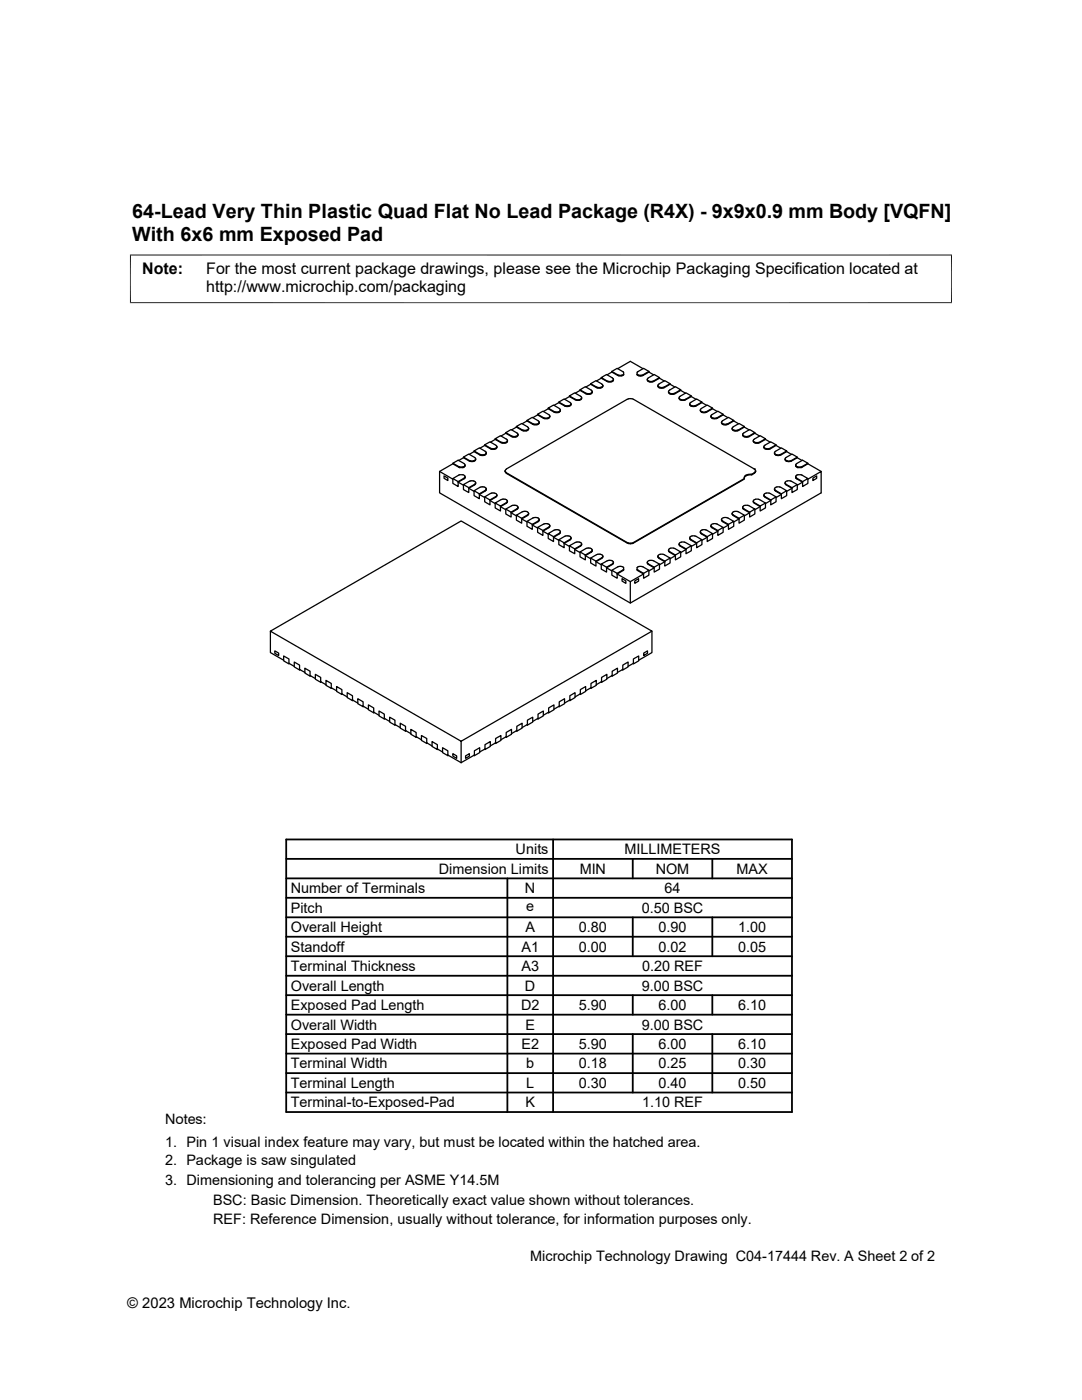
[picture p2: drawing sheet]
<svg xmlns="http://www.w3.org/2000/svg" width="216mm" height="279mm" viewBox="0 0 216 279" stroke-linecap="round" stroke-linejoin="round" font-family="sans-serif">
<g fill="none" stroke="#000" stroke-width=".25">
<path d="M113.6 79.1l-.9 .6M113.6 79v.1l1.4 .8 .7-.1 .3-.1M115.7 77.9l-.9 .6M115.7 77.8v.1l1.6 .8a.63 .63 0 0 0 .9-.5M116 79.5l-.2 .2M116 79.2l-1.3-.8-1.1 .6 1.4 .8 .8-.1M116 79.2l.1 .2M116.1 79.4l-.1 .1M116.1 79.4l-.1 .3M117.7 78.5h-.6M117.9 76.7l-1 .5M117.9 76.6l1.4 .8"/>
<path d="M118.2 78.2l-.2-.3-1.2-.7-1.1 .6 1.4 .7M118.2 78.2l-.5 .3M119.3 77.4h.5M120 75.5l-1 .5M120 75.4v.1l1.1 .6 .9 .1M120.2 76.8l-1.3-.8-1 .6 1.4 .7h.4l.5-.2M120.2 77.2l-.4 .2M120.2 76.8l.1 .1M120.3 76.9l-.1 .2M120.3 76.9v.2M120.3 77.1l-.1 .1M122 76.1h-.6"/>
<path d="M122.1 74.1l1.4 .8h.4l.5-.2M122.1 74.1l1-.6 1.3 .8M122.1 74.3l-1 .5M122.1 74.1v.2l1.4 .7M122.2 76l-.3 .1M122.2 75.4l.2 .3M122.2 76.1l-.3 .1M122.2 75.4l-1.2-.7-1 .7 1.4 .7M122.4 75.7l-.2 .3M122.4 75.7l-.2 .4M123.5 75h.6M124.4 74.3v.5l-.3 .2"/>
<path d="M127.1 74.3v.5l.4 .2M128.1 75h-.6M128.3 73.6l-2.5-1.5-2.5 1.5M129.5 74.1l-1.4 .8h-.5l-.5-.2M129.5 74.1l-1.1-.6-1.3 .8M129.5 74.1v.2l-1.4 .7M129.5 74.3l.9 .5M129.6 76.1h.6M130.2 76.1l1.4-.7-1.1-.7-1.1 .7a.37 .37 0 0 0-.2 .5 .37 .37 0 0 0 .4 .2M131.3 77.1v.1M131.3 76.9v.2M131.3 76.8v.3"/>
<path d="M131.3 77.2l.4 .2M131.3 76.8l1.4-.8 1 .6-1.4 .7h-.7l-.3-.2M131.6 75.4v.1l-1.2 .6-.5 .1a.58 .58 0 0 1-.7-.5M131.6 75.5l.9 .5M132.3 77.4h-.6M133.4 78.2l.2 .4M133.6 78.5h.2M133.6 77.9l1.2-.7 1 .6-1.4 .7M133.6 77.9a.32 .32 0 0 0-.2 .3 .32 .32 0 0 0 .2 .3M133.7 76.6l-1.4 .8M133.7 76.7l1 .5M133.8 78.5h.6"/>
<path d="M135.5 79.4l.1 .3M135.6 79.2v.3M135.6 79.5l.1 .2M135.6 79.2l1.3-.8 1 .6-1.4 .8-.8-.1M135.8 77.9l1 .6M135.8 77.8v.1l-1.2 .7h-1M137.9 79.1l1 .6M137.9 79v.1l-1.4 .8-.7-.1-.2-.1M87.7 94.1v4.3l38.1 22M87.7 94.1l2.7 1.5M88.6 95l.8 .4v.5l-.8-.4zM90.4 92.6l-2.7 1.5"/>
<path d="M90.4 92.5l1.3 .8M90.4 95.5v1l1 .6v-1M91.4 96.2l1.2-.6zM91.4 96.2l1.1 .6M91.7 94.7h.7M91.7 94.8l-1.3 .7 1 .6M91.7 93.2h.7v.1h-.7zM92.4 94.8a.36 .36 0 0 1 .4 .2 .36 .36 0 0 1-.2 .4l-1.2 .7M92.5 91.4l-1 .5M92.5 91.2v.2l1.1 .6 .9 .1M92.5 96.7v1l1 .6v-1M92.6 92.5a.34 .34 0 0 1 .2 .4 .34 .34 0 0 1-.4 .3"/>
<path d="M92.6 92.5l-1.2-.7-1 .7 1.3 .7M92.8 92.8v.3l-.4 .2M92.8 95.1l-.2 .4M94.4 96l.4 .2M94.5 96h-.8l-1.2 .7 1 .6 1.2-.6M94.6 90.1l-1 .6M94.6 97.9v1l1.1 .6v-.9M94.6 90v.1l1.3 .7h.9M94.8 91.7l-.4 .3M94.8 91.4l-1.3-.8-1 .6 1.2 .7 .8 .1M94.8 91.9l-.4 .2M94.8 96.6l-1.3 .9 1.1 .6"/>
<path d="M94.8 96.5l-.1 .1M94.9 91.4v.2M94.9 96.2v.2M94.9 91.6v.1M94.9 91.6v.3M94.9 96.4v.1M94.9 96.4v.2M96.7 88.9l-.9 .6M96.7 88.8v.1l1.4 .8M96.7 99.2v.9l1.1 .7v-1M96.8 97.3l-.8-.1-1.4 .7 1.1 .7 1.1-.7 .2-.3M96.8 97.3l.2 .3"/>
<path d="M97 90.5l-.2 .2M97 90.4l-.2-.3-1.1-.7-1.1 .6 1.4 .8 .8-.1M97 90.4v.1M97 90.4l-.2 .4M97 97.6l-.1 .3-1.2 .8 1 .6M98.1 98.4h.4l.6 .2M98.1 98.4l-1.4 .8 1.1 .6 1.3-.8M98.7 89.5h-.6M98.8 87.7l-.9 .5M98.8 87.6v.1l1.4 .7M99.1 89.3l-.4 .2M99.1 89l-1.3-.8-1.1 .6 1.4 .7"/>
<path d="M99.1 89.4l-.6 .3-.4-.1M99.1 99.1l-1.3 .8 1 .6M99.1 89v.2M99.1 98.7v.1M99.1 98.8v.3M99.1 89.2v.1M99.1 89.3v.1M99.1 98.8v.2M100.2 88.4h.6M100.2 99.6l-1.4 .8 1.1 .6 1.3-.8M100.8 94v.1M100.8 88.3h-.6"/>
<path d="M100.8 99.7h-.6M100.8 94.1l.2 .3M100.8 99.6l.4 .3M100.9 86.5l-.9 .5M100.9 86.3v.2l1.2 .6M101 88.2l-.2 .1M101 88.3l-.2 .1M101 94.3l24.2 14 .6 .1 .6-.1 22.1-12.8v.1l-22.1 12.8-.6 .1-.6-.1-24.2-13.9M101 93.6l24.2-13.9 .6-.2 .6 .2 24.1 13.9M101 87.6l-1.1-.6-1.1 .6 1.4 .7M101 87.6l.3 .3M101 93.6a.37 .37 0 0 0-.2 .4 .37 .37 0 0 0 .2 .3"/>
<path d="M101.2 99.9v.3M101.3 87.9l-.3 .3M101.3 87.9l-.3 .4M102.1 87l.2 .1M102.1 87.1l.2 .1M102.3 87.2h.6M103 85.2l-.9 .6M103 85.1v.1l1.4 .8h.8l.2-.2M103.1 87.1l-.2 .1M103.4 86.7l-.3-.3-1.1-.7-1.1 .6 1.2 .7M103.4 86.7a.76 .76 0 0 1-1.1 .4M103.4 86.7l-.3 .4"/>
<path d="M105.2 84l-1 .6M105.2 83.9l1.1 .8 .5 .1a.58 .58 0 0 0 .8-.5M105.3 85.2l.1 .1M105.3 85.2l-1.2-.7-1.1 .6 1.4 .8 .8-.1 .2-.2M105.4 85.3v.3M105.5 85.6l-.1 .1M105.5 85.5v.1M107.1 84.6h-.5M107.3 82.8l-1 .6M107.3 82.7v.1l1.4 .8M107.6 84.3l-.2-.3-1.2-.7-1 .6 1.4 .7M107.6 84.3l-.5 .3"/>
<path d="M108.7 83.5h.6M109.3 83.4h-.6M109.4 81.6l-1 .5M109.4 81.4v.2l1.4 .7M109.7 83l-.2-.3-1.2-.6-1 .6 1.4 .7M109.7 83l-.4 .4M109.7 83l-.1 .4-.3 .2M110.8 82.3h.6M111.5 80.2l1.1-.6 1.1 .7a.4 .4 0 0 1 .2 .5 .4 .4 0 0 1-.6 .2l-.6-.1zM111.5 80.3l-.9 .6M111.5 80.2l1.2 .8 .5 .1a.58 .58 0 0 0 .7-.5M111.6 82.3h-.2"/>
<path d="M111.8 81.7l-1.4-.9-1 .6 1.4 .8h.7l.3-.2M111.8 82.1l-.2 .1M111.8 81.7v.1M111.8 81.8v.2M111.8 81.8v.3M137.6 80.6l.3 .4M137.8 80.3l1.2-.7 1.1 .6-1.4 .8-.9-.1M137.9 80.3a.3 .3 0 0 0-.3 .3 .3 .3 0 0 0 .3 .3M139.7 81.8l.1 .3M139.8 81.7v.3M139.8 82.1l.2 .1M139.8 81.7l1.3-.9 1.1 .6-1.4 .8h-.7l-.3-.2"/>
<path d="M140 82.3h.2M140.1 80.3l.9 .6M140.1 80.2l-1.3 .9-1-.1M140.8 82.3h-.6M141.8 83v.2M141.9 83.2l.4 .4M142.2 81.6l.9 .5M142.2 81.4v.2l-1.4 .7M142.3 83.4h.6M142.9 83.4l1.4-.7-1.1-.6-1.1 .6a.37 .37 0 0 0-.2 .5 .37 .37 0 0 0 .4 .2M142.9 83.5h-.6M144 84.3l.2 .4"/>
<path d="M144.2 84.6h.2M144.2 84l1.2-.7 1 .6-1.2 .7M144.2 84a.3 .3 0 0 0-.2 .3 .3 .3 0 0 0 .2 .3M144.3 82.8l.9 .6M144.3 82.7v.1l-1.4 .8M144.4 84.6h.6M145.2 84.7l-.6 .1-.4-.1M145.2 84.6h-.2M146.1 85.5v.1M146.1 85.6v.1M146.1 85.3v.3M146.3 85.2l1.2-.7 1 .6-1.4 .8-.7-.1-.2-.2"/>
<path d="M146.3 85.2l-.1 .1M146.4 84l1 .6M146.4 83.9l-1.2 .8M148.2 86.8v.2M148.2 86.7v.1M148.2 86.6v.2M148.3 87l.1 .1M148.3 86.8a.91 .91 0 0 0 .9 .3M148.3 86.6l1.3-.9 1 .6-1.1 .7M148.4 87.1l.3 .1M148.5 85.2l1 .6M148.5 85.1v.1l-1.4 .8h-.7l-.2-.2"/>
<path d="M148.6 95.2l-.1 .2M148.6 95.1l-.1 .4M148.8 95l-.2 .2M149.2 87.2h-.5M149.5 87.1l-.3 .1M149.5 87l-.3 .1M150.3 87.9l.1 .4 .4 .1M150.5 93.6h.1M150.5 94.5l-.5 .3-1.2 .2M150.5 93.6a.37 .37 0 0 1 .3 .4 .37 .37 0 0 1-.3 .3l-.5 .4a1.58 1.58 0 0 0-1.4 .4M150.5 87.6l1.2-.6 1 .6-1.4 .7M150.5 87.6a.37 .37 0 0 0-.2 .5 .37 .37 0 0 0 .5 .2"/>
<path d="M150.6 86.5l1 .5M150.6 86.3v.2l-1.1 .6M150.7 99.7h.6M150.7 88.3h.6M150.8 99.6l-.3 .1M150.8 94.1l-.3 .3M150.8 94v.1M151.3 99.6l1.4 .8-1 .6-1.2-.7a.32 .32 0 0 1-.2-.3 .32 .32 0 0 1 .2-.3M151.3 88.4h-.6M152.4 98.8l.1 .3M152.4 89.2l.1 .2M152.5 98.7v.3"/>
<path d="M152.5 89v.3M152.5 99.1l1.3 .8-1.1 .6M152.5 89.4l.4 .3M152.5 89.3l.4 .2M152.5 89l1.3-.8 1.1 .6-1.4 .7M152.7 87.7l1 .5M152.7 87.6v.1l-1.4 .7M152.9 89.5h.6M152.9 98.4h.7l1.3 .8-1.1 .6-1.3-.8M152.9 98.4l-.4 .2M154.5 97.6l.3 .4M154.6 90.5l.1-.4 1.2-.7 1.1 .6-1.4 .8-.7-.1-.3-.2"/>
<path d="M154.7 97.3a.31 .31 0 0 0-.2 .3 .31 .31 0 0 0 .3 .3M154.7 98l1.2 .7-1 .6M154.8 97.3l.8-.1 1.4 .7-1.1 .7-1.2-.7M154.9 88.9l.9 .6M154.9 99.2v.9l-1.1 .7v-1M154.9 88.8v.1l-1.2 .7h-.8M156.7 96.4v.2M156.7 91.6v.3M156.7 96.2v.3M156.7 91.4v.3M156.7 96.6l1.3 .9-1 .6M156.7 96.5l.2 .1"/>
<path d="M156.7 91.4l1.3-.8 1.1 .6-1.4 .8-.7-.1-.3-.2M156.7 96.2l.3-.2h.7l1.4 .7-1.1 .6-1.1-.6M157 90.1l.9 .6M157 97.9v1l-1.1 .6v-.9M157 90v.1l-1.6 .8a.63 .63 0 0 1-.9-.5M158.8 95.1l.2 .4M158.8 95.1l.1 .3 1.2 .7M158.8 92.8v.3l.4 .2M158.8 92.8l.4 .4M159 95.6l1.1 .6zM159 92.5l1.1-.7 1.1 .7-1.3 .7M159 92.5l-.2 .3"/>
<path d="M159.1 96.7v1l-1.1 .6v-1M159.1 91.2v.2l-1.4 .7h-.7l-.3-.2M159.1 91.4l.9 .5M159.2 94.8l-.4 .3M159.2 94.7h.7M159.9 93.2h-.7v.1h.7M159.9 94.8l1.3 .7-1.1 .6M159.9 93.2v.1M160.1 96.2l-1 .6M161.2 95.6l2.7-1.5v4.3l-38.1 22v-4.3M161.2 92.5l-1.3 .8M161.2 95.5v1l-1.1 .6v-1"/>
<path d="M161.2 92.6l2.7 1.5M162.2 95.4l.8-.4v.5l-.8 .4zM98.8 100.4v1l1.1 .6v-1M100.9 101.6v1l1.1 .6v-1M101.2 100.3l-1.3 .8 1 .6M101.2 100.1v.2M101.3 100v.1M102.1 100.9l-1.2 .7 1.1 .6 1.1-.7 .3-.3M102.3 100.8l-.2 .1M102.9 100.9h-.6M102.9 100.8l.2 .1M103 102.8v1l1.1 .6v-1"/>
<path d="M103.1 100.9l.3 .3M103.4 101.2l-.2 .4-1.2 .7 1 .7M105.2 104.1v.9l1 .6v-1M105.3 102.9l-1.2 .7 1.1 .6M105.4 102.7l-.1 .2M105.4 102.3l-.2-.2h-.8l-1.4 .7 1.1 .6 1.3-.8M105.4 102.3v.3M105.5 102.6l-.1 .1M105.5 102.5v.1M107.3 105.3v.9l1 .6v-.9M107.6 103.7l-.1 .3-1.3 .8 1.1 .6M107.6 103.7a.95 .95 0 0 0-1.3-.3l-1.1 .7 1 .5 1.2-.6"/>
<path d="M107.6 103.7l-.2 .3M108.7 104.5l-1.4 .8 1 .6 1.2-.7 .2-.3M109.3 104.5h-.6M109.3 104.5l.4 .4M109.4 106.5v1l1 .6v-1M109.7 104.9l-.1 .4-1.3 .7 1.1 .6M110.8 105.7l-1.4 .8 1 .6 1.4-.8M111.4 105.7h-.6M111.4 105.7l.2 .1M111.5 107.7l1.2-.7 .5-.1a.47 .47 0 0 1 .6 .1 .47 .47 0 0 1 0 .6l-1.2 .7zM111.5 107.7v1l1.1 .6v-1M111.6 105.8l.2 .2"/>
<path d="M111.8 106.4l-1.4 .8 1.1 .6M111.8 106v.1M111.8 106.1v.3M111.8 106.1v.2M113.6 108.9v1l1.1 .6v-1M113.7 107.8l-1.1 .6 1 .7M113.9 107.3l-.2 .5M115.7 110.2l1.6-.8a.56 .56 0 0 1 .6 0 .56 .56 0 0 1 .2 .5l-1.3 .9zM115.7 110.2v.9l1.1 .6v-.9M116 108.8l-1.3 .9 1 .6M116 108.7l-.2 .2M116 108.4l-.3-.2h-.7l-1.4 .7 1.1 .6 1.1-.6"/>
<path d="M116 108.4l.1 .2M116.1 108.6l-.1 .2M116.1 108.6l-.1 .1M117.9 111.4v1l1 .6v-1M118.2 109.8l-.2 .4-1.2 .7 1.1 .6M119.3 110.6l-1.4 .8 1 .6 1.3-.8M119.8 110.6l.4 .2M119.8 110.6h-.5M120 112.6v1l1 .6v-1M120.2 111.3l-1.3 .8 1.1 .6M120.2 110.8l.1 .2M120.3 111v.1"/>
<path d="M120.3 111.1l-.1 .2M120.3 111l-.1 .1M121.9 111.8l.3 .1M122 111.9h-.8l-1.2 .7 1 .6 1.2-.7 .2-.3M122.1 113.8v1l1 .6v-1M122.2 111.9l.2 .3M122.4 112.2l-.1 .4-1.3 .7 1.1 .6M123.5 113.1l-1.4 .7 1 .6 1.3-.8M124.1 113.1h-.6M124.1 113.1l.3 .2v.5l-1.3 .8 2.7 1.5M124.1 115.5l.8 .4v.5l-.8-.4zM126.7 115.9l.7-.4v.5l-.7 .4z"/>
<path d="M127.5 113.1h.6M127.5 113.1l-.4 .2v.5l1.3 .8-2.6 1.5M128.1 113.1l1.4 .7-1.1 .6-1.3-.8M129.2 112.2l.2 .4M129.4 112.6l1.1 .7-1 .6M129.4 112.5a.39 .39 0 0 1-.2-.5 .39 .39 0 0 1 .6-.2l.6 .1 1.2 .7-1.1 .6-1.1-.7M129.5 113.8v1l-1.1 .6v-1M131.3 111.1v.2M131.3 111v.1M131.3 110.8v.3M131.3 111.3l1.4 .8-1.1 .6M131.6 112.6v1l-1.1 .6v-1"/>
<path d="M131.7 110.6h.6M131.7 110.6l-.4 .2M132.3 110.6l1.4 .8-1 .6-1.4-.8M133.4 109.8l.2 .4M133.6 110.1l1.2 .7 1-.6-1.5-.8a.58 .58 0 0 0-.9 .5l.2 .2M133.6 110.2l1.2 .7-1.1 .6M133.7 111.4v1l-1 .6v-1M135.5 108.6l.1 .2M135.6 108.4v.3M135.6 108.8l1.3 .9-1.1 .6M135.6 108.7l.1 .2M135.6 108.4l.2-.2h.7l1.4 .7-1 .6-1.2-.6"/>
<path d="M135.8 110.2v.9l-1 .6v-.9M137.6 107.3l.3 .5M137.8 107.7l1.2 .6 1.1-.6-1.2-.7-.5-.1a.47 .47 0 0 0-.6 .1 .47 .47 0 0 0 0 .6l.1 .1M137.8 107.8l1.2 .6-1.1 .7M137.9 108.9v1l-1 .6v-1M139.7 106.1l.1 .3M139.8 106v.3M139.8 106.4l1.3 .8-1 .6M140 105.8l-.2 .2M140.1 107.7v1l-1.1 .6v-1M140.2 105.7h.6M140.2 105.7l-.2 .1"/>
<path d="M140.8 105.7l1.4 .8-1.1 .6-1.3-.8M141.8 104.9v.1M141.9 105l.1 .3 1.2 .7-1 .6M142.2 106.5v1l-1.1 .6v-1M142.3 104.5h.6M142.9 104.5l1.4 .8-1.1 .6-1.1-.7a.36 .36 0 0 1-.2-.4 .36 .36 0 0 1 .4-.3M144 103.7l.2 .4M144.2 104.1l1.2 .7-1.1 .6M144.2 104a.39 .39 0 0 1-.2-.6 .39 .39 0 0 1 .6-.1l.6 .1 1.2 .7-1 .5-1.2-.6M144.3 105.3v.9l-1.1 .6v-.9M146.1 102.5v.1M146.1 102.6v.1"/>
<path d="M146.1 102.3v.3M146.2 102.7l.1 .2M146.2 102.3l.2-.2h.7l1.4 .7-1 .6-1.3-.8M146.3 102.9l1.2 .7-1.1 .6M146.4 104.1v.9l-1 .6v-1M148.2 101.4v.1M148.2 101.2v.2M148.2 101.1v.3M148.3 101.5l1.3 .8-1.1 .7M148.4 100.9l-.1 .2M148.5 102.8v1l-1 .6v-1M148.7 100.9h.5"/>
<path d="M148.7 100.8l-.3 .1M149.2 100.8l.3 .1M149.5 100.9l1.1 .7-1 .6-1.3-.8M150.3 100l.1 .4 1.3 .7-1.1 .6M150.6 101.6v1l-1 .6v-1M152.7 100.4v1l-1 .6v-1M54 126v4.2l2.6 1.6M54.8 129.9l.8 .4v.5l-.8-.4zM56.6 130.9l1.1 .6v1l-1.1-.6zM57.7 132.4l1 .6M58.7 132.1l1.1 .6v1l-1.1-.6zM59.8 133.6l1 .6"/>
<path d="M59.9 133.6l-.1 .1M60.8 133.3l1.1 .7v.9l-1.1-.6zM61.9 134.8l1 .6M62 134.9h-.1M62.9 134.6l1.1 .6v1l-1.1-.6zM64 136l1 .7M64.1 136.1l-.1 .1M65 135.8l1.1 .6v1l-1.1-.6zM66.1 137.3l1.1 .6M66.2 137.3l-.1 .1M67.2 137l1 .6v1l-1-.6zM68.2 138.5l1.1 .6"/>
<path d="M68.3 138.5l-.1 .1M69.3 138.2l1 .7v.9l-1-.6zM70.3 139.7l1.1 .6M70.4 139.8h-.1M71.4 139.4l1.1 .7v.9l-1.1-.6zM113.6 139.8h.1M113.7 138.9l1-.7v1l-1 .6zM113.7 139.7l-1.1 .6M115.7 138.5l.1 .1M115.8 137.6l1.1-.6v1l-1.1 .6zM115.8 138.5l-1.1 .6M117.8 137.3l.1 .1"/>
<path d="M117.9 136.4l1.1-.6v1l-1.1 .6zM117.9 137.3l-1 .6M119.9 136.1l.1 .1M120 135.2l1.1-.6v1l-1.1 .6zM120 136l-1 .7M122 134.9h.2M122.2 134l1-.7v1l-1 .6zM122.2 134.8l-1.1 .6M124.2 133.6l.1 .1M124.3 132.7l1-.6v1l-1 .6zM124.3 133.6l-1.1 .6M126.4 131.5l1-.6v1l-1 .6z"/>
<path d="M126.4 132.4l-1.1 .6M128.4 130.3l.8-.4v.5l-.8 .4zM130.1 126v4.2l-2.7 1.6M72.5 140.9l1 .6M72.6 141h-.1M73.5 140.7l1.1 .6v1l-1.1-.7zM74.6 142.1l1 .6M74.7 142.2l-.1 .1M75.6 141.9l1.1 .6v1l-1.1-.6zM76.7 143.4l1 .6M76.8 143.4l-.1 .1M77.7 143.1l1.1 .6v1l-1.1-.6z"/>
<path d="M78.8 144.6l1.1 .6M78.9 144.7h-.1M79.9 144.3l1 .6v1l-1-.6zM80.9 145.8l1.1 .6M81 145.9h-.1M82 145.6l1 .6v1l-1-.7zM83 147l1.1 .6M83.1 147.1l-.1 .1M84.1 146.8l1.1 .6v1l-1.1-.6zM85.2 148.3l1 .6M85.3 148.3l-.1 .1M86.2 148l1.1 .6v1l-1.1-.6z"/>
<path d="M87.3 149.6l.1-.1zM87.3 149.5l1 .6M88.3 149.2l1.1 .6v1l-1.1-.6zM89.4 150.7l2.6 1.5M89.5 150.7l-.1 .1M90.4 150.4l.7 .5v.4l-.7-.4zM92 147.9l38.1-21.9-38.1-22-38 22 38 21.9v4.3M92.9 150.9l.8-.5v.5l-.8 .4zM94.6 150.7l.1 .1M94.7 149.8l1-.6v1l-1 .6zM94.7 150.7l-2.7 1.5M96.7 149.5l.1 .1z"/>
<path d="M96.8 148.6l1-.6v1l-1 .6zM96.8 149.5l-1.1 .6M98.8 148.3l.1 .1M98.9 147.4l1-.6v1l-1 .6zM98.9 148.3l-1.1 .6M100.9 147.1l.1 .1M101 146.2l1.1-.6v.9l-1.1 .7zM101 147l-1.1 .6M103 145.9h.1M103.1 144.9l1.1-.6v1l-1.1 .6zM103.1 145.8l-1 .6M105.1 144.7h.1"/>
<path d="M105.2 143.7l1.1-.6v1l-1.1 .6zM105.2 144.6l-1 .6M107.3 143.4l.1 .1M107.4 142.5l1-.6v1l-1 .6zM107.4 143.4l-1.1 .6M109.4 142.2l.1 .1M109.5 141.3l1-.6v.9l-1 .7zM109.5 142.1l-1.1 .6M111.5 141h.1M111.6 140.1l1-.7v1l-1 .6zM111.6 140.9l-1.1 .6"/>
</g>
<path d="M26 50.8v9.7M189.9 50.8v9.7M189.9 50.9h-164M25.9 60.4h164" fill="none" stroke="#000" stroke-width=".2"/>
<g fill="none" stroke="#000" stroke-width=".36">
<path d="M57.1 179.2h100.9M57.1 175.3h100.9M57.1 171.4h100.9M57.1 167.5h100.9v54.4h-100.9zM101.2 175.3v46.6M110.4 167.5v54.4M126.3 171.4v3.9M142.1 171.4v3.9M57.1 186.9h100.9M57.1 183.1h100.9M57.1 198.6h100.9M57.1 194.7h100.9"/>
<path d="M57.1 190.8h100.9M126.3 183.1v7.7M126.3 198.6v3.9M142.1 183.1v7.7M142.1 198.6v3.9M57.1 214.2h100.9M57.1 206.4h100.9M57.1 202.5h100.9M57.1 210.3h100.9M57.1 218h100.9M126.3 206.4v11.6M142.1 206.4v11.6"/>
</g>
<g font-size="3.9">
<text x="26.4" y="43.5">64-Lead Very Thin Plastic Quad Flat No Lead Package (R4X) - 9x9x0.9 mm Body [VQFN]</text>
<text x="26.4" y="48.1">With 6x6 mm Exposed Pad</text>
</g>
<g font-size="3.2">
<text x="28.4" y="54.7">Note:</text>
<text x="41.1" y="58.3">http://www.microchip.com/packaging</text>
<text x="41.1" y="54.7">For the most current package drawings, please see the Microchip Packaging Specification located at</text>
</g>
<g font-size="2.9">
<text x="102.9" y="170.5">Units</text>
<text x="124.6" y="170.5">MILLIMETERS</text>
<text x="58" y="178.3">Number of Terminals</text>
<text x="87.6" y="174.4">Dimension Limits</text>
<text x="104.8" y="178.3">N</text>
<text x="115.7" y="174.4">MIN</text>
<text x="130.8" y="174.4">NOM</text>
<text x="132.6" y="178.3">64</text>
<text x="147" y="174.4">MAX</text>
<text x="58" y="182.2">Pitch</text>
<text x="105" y="181.9">e</text>
<text x="128" y="182.2">0.50 BSC</text>
<text x="58" y="186">Overall Height</text>
<text x="58" y="189.9">Standoff</text>
<text x="104.1" y="189.9">A1</text>
<text x="104.8" y="186">A</text>
<text x="115.5" y="186">0.80</text>
<text x="115.5" y="189.9">0.00</text>
<text x="131.4" y="186">0.90</text>
<text x="131.4" y="189.9">0.02</text>
<text x="147.3" y="186">1.00</text>
<text x="147.3" y="189.9">0.05</text>
<text x="58" y="193.8">Terminal Thickness</text>
<text x="58" y="197.7">Overall Length</text>
<text x="104.1" y="193.8">A3</text>
<text x="104.8" y="197.7">D</text>
<text x="128" y="197.7">9.00 BSC</text>
<text x="128.1" y="193.8">0.20 REF</text>
<text x="58" y="201.6">Exposed Pad Length</text>
<text x="104" y="201.6">D2</text>
<text x="115.5" y="201.6">5.90</text>
<text x="131.4" y="201.6">6.00</text>
<text x="147.3" y="201.6">6.10</text>
<text x="58" y="205.5">Overall Width</text>
<text x="58" y="209.4">Exposed Pad Width</text>
<text x="104" y="209.4">E2</text>
<text x="104.8" y="205.5">E</text>
<text x="115.5" y="209.4">5.90</text>
<text x="128" y="205.5">9.00 BSC</text>
<text x="131.4" y="209.4">6.00</text>
<text x="147.3" y="209.4">6.10</text>
<text x="58" y="213.2">Terminal Width</text>
<text x="105" y="213.2">b</text>
<text x="115.5" y="213.2">0.18</text>
<text x="131.4" y="213.2">0.25</text>
<text x="147.3" y="213.2">0.30</text>
<text x="58" y="217.1">Terminal Length</text>
<text x="58" y="221">Terminal-to-Exposed-Pad</text>
<text x="104.8" y="221">K</text>
<text x="105" y="217.1">L</text>
<text x="115.5" y="217.1">0.30</text>
<text x="128.1" y="221">1.10 REF</text>
<text x="131.4" y="217.1">0.40</text>
<text x="147.3" y="217.1">0.50</text>
<text x="32.9" y="224.4">Notes:</text>
<text x="32.9" y="229">1. Pin 1 visual index feature may vary, but must be located within the hatched area.</text>
<text x="32.9" y="232.6">2. Package is saw singulated</text>
<text x="32.9" y="236.6">3. Dimensioning and tolerancing per ASME Y14.5M</text>
<text x="42.5" y="244.3">REF: Reference Dimension, usually without tolerance, for information purposes only.</text>
<text x="42.5" y="240.6">BSC: Basic Dimension. Theoretically exact value shown without tolerances.</text>
<text x="105.8" y="251.7">Microchip Technology Drawing C04-17444 Rev. A Sheet 2 of 2</text>
<text x="25.4" y="261">© 2023 Microchip Technology Inc.</text>
</g>
</svg>
